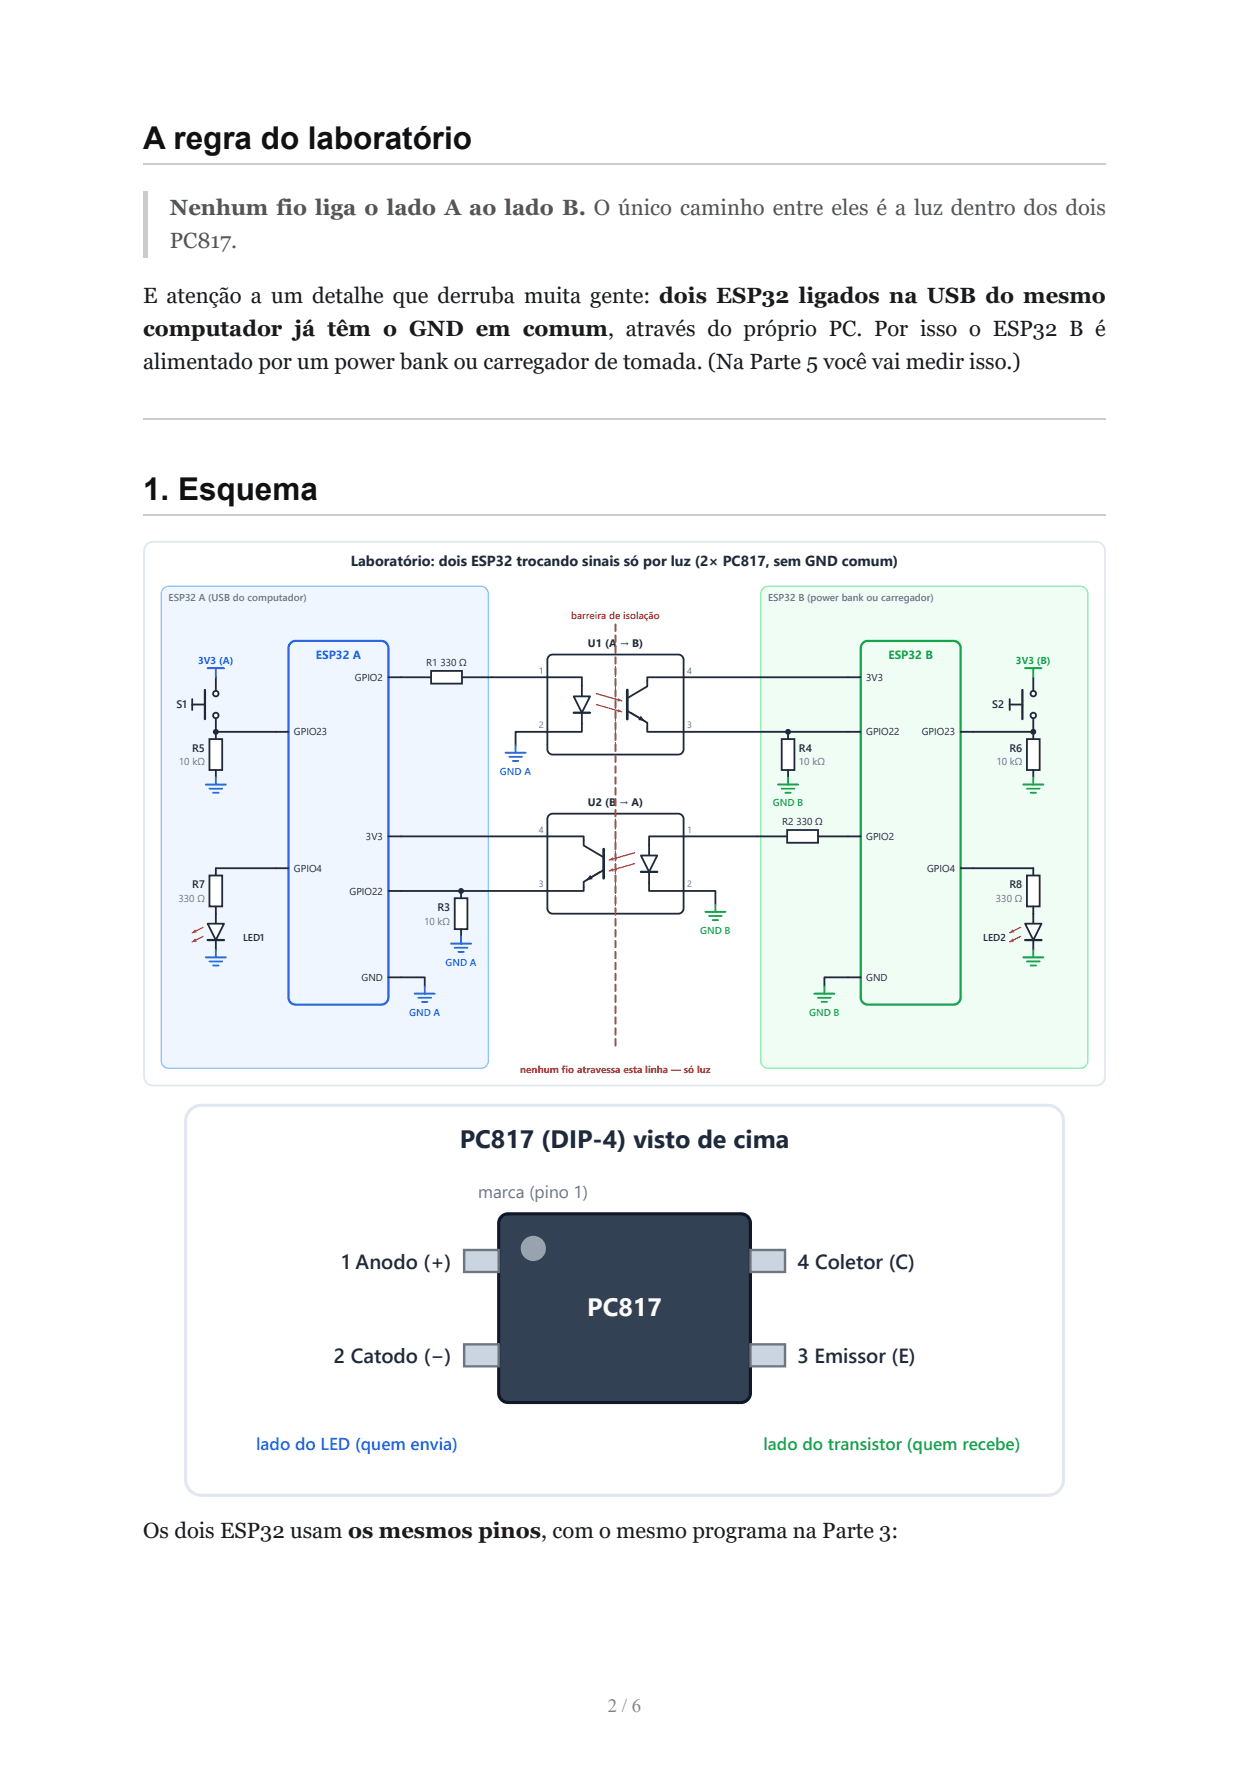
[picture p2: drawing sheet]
<svg xmlns="http://www.w3.org/2000/svg" width="210mm" height="297mm" viewBox="0 0 210 297" stroke-linecap="round" stroke-linejoin="round" font-family="sans-serif">
<path d="M24.1 27.6h161.9" fill="none" stroke="#ccc" stroke-width=".26"/>
<path d="M24.1 32.3h.8v11.1h-.8z" fill="#ccc"/>
<path d="M24.1 70.5h161.9M24.1 86.7h161.9" fill="none" stroke="#ccc" stroke-width=".26"/>
<path d="M24.7 91.6l.5-.3 .6-.1h158.5a1.53 1.53 0 0 1 1.5 1.5v88.4a1.53 1.53 0 0 1-1.5 1.6h-158.5a1.53 1.53 0 0 1-1.6-1.6v-88.4l.1-.6z" fill="#fff"/>
<path d="M24.7 91.6l.5-.3 .6-.1h158.5a1.53 1.53 0 0 1 1.5 1.5v88.4a1.53 1.53 0 0 1-1.5 1.6h-158.5a1.53 1.53 0 0 1-1.6-1.6v-88.4l.1-.6z" fill="none" stroke="#e2e8f0" stroke-width=".31"/>
<path d="M27.5 99l.4-.2 .5-.1h52.5a1.22 1.22 0 0 1 1.2 1.2v78.6a1.22 1.22 0 0 1-1.2 1.3h-52.5a1.22 1.22 0 0 1-1.3-1.3v-78.6l.1-.5z" fill="#eff6ff"/>
<path d="M27.5 99l.4-.2 .5-.1h52.5a1.22 1.22 0 0 1 1.2 1.2v78.6a1.22 1.22 0 0 1-1.2 1.3h-52.5a1.22 1.22 0 0 1-1.3-1.3v-78.6l.1-.5z" fill="none" stroke="#93c5fd" stroke-width=".23"/>
<path d="M128.3 99l.4-.2 .5-.1h52.5a1.22 1.22 0 0 1 1.2 1.2v78.6a1.22 1.22 0 0 1-1.2 1.3h-52.5a1.22 1.22 0 0 1-1.2-1.3v-78.6v-.5z" fill="#f0fdf4"/>
<path d="M128.3 99l.4-.2 .5-.1h52.5a1.22 1.22 0 0 1 1.2 1.2v78.6a1.22 1.22 0 0 1-1.2 1.3h-52.5a1.22 1.22 0 0 1-1.2-1.3v-78.6v-.5z" fill="none" stroke="#86efac" stroke-width=".23"/>
<path d="M48.9 108.2l.4-.3 .4-.1h14.4a1.22 1.22 0 0 1 1.2 1.3v58.7a1.22 1.22 0 0 1-1.2 1.3h-14.4a1.22 1.22 0 0 1-1.2-1.3v-58.7l.1-.5z" fill="#eff6ff"/>
<path d="M48.9 108.2l.4-.3 .4-.1h14.4a1.22 1.22 0 0 1 1.2 1.3v58.7a1.22 1.22 0 0 1-1.2 1.3h-14.4a1.22 1.22 0 0 1-1.2-1.3v-58.7l.1-.5z" fill="none" stroke="#2563eb" stroke-width=".38"/>
<path d="M65.3 114h2.2M46.4 123.2h2.1M46.4 146.1h2.1M65.3 140.7h2.2M65.3 149.9h2.2M65.3 164.5h2.2" fill="none" stroke="#1e293b" stroke-width=".31"/>
<path d="M145.1 108.2l.4-.3 .5-.1h14.3a1.22 1.22 0 0 1 1.3 1.3v58.7a1.22 1.22 0 0 1-1.3 1.3h-14.3a1.22 1.22 0 0 1-1.2-1.3v-58.7l.1-.5z" fill="#f0fdf4"/>
<path d="M145.1 108.2l.4-.3 .5-.1h14.3a1.22 1.22 0 0 1 1.3 1.3v58.7a1.22 1.22 0 0 1-1.3 1.3h-14.3a1.22 1.22 0 0 1-1.2-1.3v-58.7l.1-.5z" fill="none" stroke="#16a34a" stroke-width=".38"/>
<path d="M142.6 114h2.2M142.6 123.2h2.2M161.6 123.2h2.1M142.6 140.7h2.2M161.6 146.1h2.1M142.6 164.5h2.2" fill="none" stroke="#1e293b" stroke-width=".31"/>
<path d="M92.3 110.4l.7-.3h21.1a.92 .92 0 0 1 .9 1v15a.92 .92 0 0 1-.9 .9h-21.1a.92 .92 0 0 1-.9-.9v-15z" fill="#fff"/>
<path d="M92.1 114h5.8v3.2M92.3 110.4l.7-.3h21.1a.92 .92 0 0 1 .9 1v15a.92 .92 0 0 1-.9 .9h-21.1a.92 .92 0 0 1-.9-.9v-15zM97.9 119.9v1.9" fill="none" stroke="#1e293b" stroke-width=".31"/>
<path d="M96.5 117.2h2.7l-1.3 2.7z" fill="#fff"/>
<path d="M96.5 117.2h2.7l-1.3 2.7zM97.9 121.8v1.4h-5.8" fill="none" stroke="#1e293b" stroke-width=".31"/>
<path d="M96.5 119.9h2.7" fill="none" stroke="#1e293b" stroke-width=".38"/>
<path d="M100.3 116.7l4.3 1.2" fill="none" stroke="#ea580c" stroke-width=".21"/>
<path d="M104 117.5l.6 .4-.8 .1z" fill="#ea580c"/>
<path d="M100.3 118.6l4.3 1.2" fill="none" stroke="#ea580c" stroke-width=".21"/>
<path d="M104 119.3l.6 .5-.8 .1z" fill="#ea580c"/>
<path d="M105.5 116.1v4.9" fill="none" stroke="#1e293b" stroke-width=".46"/>
<path d="M105.5 119.6l3.4 2v.9M108.9 114.6v.9l-3.4 2" fill="none" stroke="#1e293b" stroke-width=".31"/>
<path d="M106.1 119.9l2.3 1.4" fill="none" stroke="#1e293b" stroke-width=".24"/>
<path d="M107.8 120.4l.6 .9-1.1-.1z" fill="#1e293b"/>
<path d="M115 114h-6.1v.6M108.9 122.5v.7h6.1" fill="none" stroke="#1e293b" stroke-width=".31"/>
<path d="M103.4 111l.2 .1-.1 .7zM103.4 112.1h.2l-.1 .7zM103.4 113.1l.2 .1-.1 .7zM103.4 114.2l.2 .1-.1 .7zM103.4 115.3h.2l-.1 .8zM103.4 116.4h.2l-.1 .7zM103.4 117.4l.2 .1-.1 .7zM103.4 118.5l.2 .1-.1 .7zM103.4 119.6h.2l-.1 .7zM103.4 120.6l.2 .1-.1 .7zM103.4 121.7l.2 .1-.1 .7zM103.4 122.8h.2l-.1 .7zM103.4 123.9h.2l-.1 .7zM103.4 124.9l.2 .1-.1 .7z" fill="#dc2626"/>
<path d="M92.3 137.2l.7-.3h21.1a.92 .92 0 0 1 .9 .9v15a.92 .92 0 0 1-.9 1h-21.1a.92 .92 0 0 1-.9-1v-15z" fill="#fff"/>
<path d="M92.3 137.2l.7-.3h21.1a.92 .92 0 0 1 .9 .9v15a.92 .92 0 0 1-.9 1h-21.1a.92 .92 0 0 1-.9-1v-15zM109.2 146.7v1.9M115 140.7h-5.8v3.3" fill="none" stroke="#1e293b" stroke-width=".31"/>
<path d="M107.8 144h2.7l-1.3 2.7z" fill="#fff"/>
<path d="M107.8 144h2.7l-1.3 2.7zM109.2 148.6v1.3h5.8" fill="none" stroke="#1e293b" stroke-width=".31"/>
<path d="M107.8 146.7h2.7" fill="none" stroke="#1e293b" stroke-width=".38"/>
<path d="M106.7 143.5l-4.3 1.2" fill="none" stroke="#ea580c" stroke-width=".21"/>
<path d="M102.4 144.7l.6-.4 .2 .5z" fill="#ea580c"/>
<path d="M106.7 145.3l-4.3 1.3" fill="none" stroke="#ea580c" stroke-width=".21"/>
<path d="M102.4 146.6l.6-.5 .2 .6z" fill="#ea580c"/>
<path d="M101.5 142.9v4.9" fill="none" stroke="#1e293b" stroke-width=".46"/>
<path d="M98.2 141.4v.9l3.3 2M101.5 146.4l-3.3 2v.9" fill="none" stroke="#1e293b" stroke-width=".31"/>
<path d="M100.9 146.7l-2.3 1.4" fill="none" stroke="#1e293b" stroke-width=".24"/>
<path d="M99.2 147.2l.5 .7-1.1 .2z" fill="#1e293b"/>
<path d="M92.1 140.7h6.1v.7M98.2 149.3v.6h-6.1" fill="none" stroke="#1e293b" stroke-width=".31"/>
<path d="M103.4 137.8h.2l-.1 .7zM103.4 138.8l.2 .1-.1 .7zM103.4 139.9l.2 .1-.1 .7zM103.4 141l.2 .1-.1 .7zM103.4 142.1h.2l-.1 .7zM103.4 143.1l.2 .1-.1 .7zM103.4 144.2l.2 .1-.1 .7zM103.4 145.3h.2l-.1 .7zM103.4 146.3l.2 .1-.1 .7zM103.4 147.4l.2 .1-.1 .7zM103.4 148.5l.2 .1-.1 .7zM103.4 149.6h.2l-.1 .7zM103.4 150.6l.2 .1-.1 .7zM103.4 151.7l.2 .1-.1 .7z" fill="#dc2626"/>
<path d="M67.5 114h5" fill="none" stroke="#1e293b" stroke-width=".31"/>
<path d="M72.5 112.9h5.2v2.1h-5.2z" fill="#fff"/>
<path d="M72.5 112.9h5.2v2.1h-5.2zM77.7 114h14.4M92.1 123.2h-5.4v2.2M67.5 140.7h24.6M67.5 149.9h24.6" fill="none" stroke="#1e293b" stroke-width=".31"/>
<path d="M85.6 127.4h2.2M86.3 128h.9M86.7 125.4v1.3" fill="none" stroke="#2563eb" stroke-width=".31"/>
<path d="M85 126.7h3.4" fill="none" stroke="#2563eb" stroke-width=".34"/>
<circle cx="77.5" cy="149.9" r=".49" fill="#1e293b"/>
<path d="M77.5 149.9v1.3" fill="none" stroke="#1e293b" stroke-width=".31"/>
<path d="M76.5 151.2h2.1v5.2h-2.1z" fill="#fff"/>
<path d="M36.3 123.2h10.1M76.5 151.2h2.1v5.2h-2.1zM77.5 156.4v1.2M67.5 164.5h3.9v1.5" fill="none" stroke="#1e293b" stroke-width=".31"/>
<path d="M76.5 159.5h2.1M77.5 157.6v1.2M70.4 167.9h2.1M71 168.6h.9M71.4 166v1.2M77.1 160.2h.9" fill="none" stroke="#2563eb" stroke-width=".31"/>
<path d="M75.9 158.8h3.3M69.8 167.2h3.3" fill="none" stroke="#2563eb" stroke-width=".34"/>
<circle cx="36.3" cy="123.2" r=".49" fill="#1e293b"/>
<path d="M36.3 114v2.7M36.3 120.4v2.8" fill="none" stroke="#1e293b" stroke-width=".31"/>
<circle cx="36.3" cy="116.7" r=".46" fill="#fff"/>
<circle cx="36.3" cy="116.7" r=".46" fill="none" stroke="#1e293b" stroke-width=".31"/>
<circle cx="36.3" cy="120.4" r=".46" fill="#fff"/>
<g fill="none" stroke="#1e293b" stroke-width=".31">
<path d="M32.3 118.6h2.2M32.3 117.6v1.9M36.3 123.2v1.2"/>
<circle cx="36.3" cy="120.4" r=".46"/>
</g>
<path d="M34.5 116.1v4.9" fill="none" stroke="#1e293b" stroke-width=".38"/>
<path d="M36.3 112.4v1.6" fill="none" stroke="#2563eb" stroke-width=".31"/>
<path d="M34.9 112.4h2.8" fill="none" stroke="#2563eb" stroke-width=".34"/>
<path d="M35.2 124.4h2.2v5.2h-2.2z" fill="#fff"/>
<path d="M35.2 124.4h2.2v5.2h-2.2zM36.3 129.6v1.2M46.4 146.1h-10.1v1.2" fill="none" stroke="#1e293b" stroke-width=".31"/>
<path d="M35.2 132.7h2.2M35.8 133.4h1M36.3 130.8v1.2" fill="none" stroke="#2563eb" stroke-width=".31"/>
<path d="M34.6 132h3.4" fill="none" stroke="#2563eb" stroke-width=".34"/>
<path d="M35.2 147.3h2.2v5.2h-2.2z" fill="#fff"/>
<path d="M35.2 147.3h2.2v5.2h-2.2zM36.3 152.5v2.9M36.3 158.2v1.7" fill="none" stroke="#1e293b" stroke-width=".31"/>
<path d="M34.9 155.4h2.8l-1.4 2.8z" fill="#fff"/>
<path d="M34.9 155.4h2.8l-1.4 2.8z" fill="none" stroke="#1e293b" stroke-width=".31"/>
<path d="M34.9 158.2h2.8" fill="none" stroke="#1e293b" stroke-width=".38"/>
<path d="M34.2 156l-1.9 1" fill="none" stroke="#ea580c" stroke-width=".21"/>
<path d="M32.8 156.4l.3 .5-.8 .1z" fill="#ea580c"/>
<path d="M34.2 157.6l-1.9 .9" fill="none" stroke="#ea580c" stroke-width=".21"/>
<path d="M32.8 157.9l.3 .6h-.8z" fill="#ea580c"/>
<path d="M36.3 159.9v1.2M35.2 161.8h2.2M35.8 162.5h1" fill="none" stroke="#2563eb" stroke-width=".31"/>
<path d="M34.6 161.1h3.4" fill="none" stroke="#2563eb" stroke-width=".34"/>
<path d="M115 114h27.6M115 123.2h27.6" fill="none" stroke="#1e293b" stroke-width=".31"/>
<circle cx="132.5" cy="123.2" r=".49" fill="#1e293b"/>
<path d="M132.5 123.2v1.2" fill="none" stroke="#1e293b" stroke-width=".31"/>
<path d="M131.5 124.4h2.1v5.2h-2.1z" fill="#fff"/>
<path d="M131.5 124.4h2.1v5.2h-2.1zM132.5 129.6v1.2M115 140.7h17.4" fill="none" stroke="#1e293b" stroke-width=".31"/>
<path d="M131.5 132.7h2.1M132.1 133.4h.9M132.5 130.8v1.2" fill="none" stroke="#16a34a" stroke-width=".31"/>
<path d="M130.9 132h3.3" fill="none" stroke="#16a34a" stroke-width=".34"/>
<path d="M132.4 139.7h5.2v2.1h-5.2z" fill="#fff"/>
<path d="M132.4 139.7h5.2v2.1h-5.2zM163.7 123.2h10.1M115 149.9h5.3v2.3M137.6 140.7h5M142.6 164.5h-4v1.5" fill="none" stroke="#1e293b" stroke-width=".31"/>
<path d="M119.2 154.1h2.2M119.9 154.8h.9M120.3 152.2v1.2M137.6 167.9h2.1M138.2 168.6h.9M138.6 166v1.2" fill="none" stroke="#16a34a" stroke-width=".31"/>
<path d="M118.6 153.4h3.4M137 167.2h3.3" fill="none" stroke="#16a34a" stroke-width=".34"/>
<circle cx="173.8" cy="123.2" r=".49" fill="#1e293b"/>
<path d="M173.8 114v2.7M173.8 120.4v2.8" fill="none" stroke="#1e293b" stroke-width=".31"/>
<circle cx="173.8" cy="116.7" r=".46" fill="#fff"/>
<circle cx="173.8" cy="116.7" r=".46" fill="none" stroke="#1e293b" stroke-width=".31"/>
<circle cx="173.8" cy="120.4" r=".46" fill="#fff"/>
<g fill="none" stroke="#1e293b" stroke-width=".31">
<path d="M169.8 118.6h2.1M169.8 117.6v1.9M173.8 123.2v1.2"/>
<circle cx="173.8" cy="120.4" r=".46"/>
</g>
<path d="M171.9 116.1v4.9" fill="none" stroke="#1e293b" stroke-width=".38"/>
<path d="M173.8 112.4v1.6" fill="none" stroke="#16a34a" stroke-width=".31"/>
<path d="M172.4 112.4h2.8" fill="none" stroke="#16a34a" stroke-width=".34"/>
<path d="M172.7 124.4h2.2v5.2h-2.2z" fill="#fff"/>
<path d="M172.7 124.4h2.2v5.2h-2.2zM173.8 129.6v1.2M163.7 146.1h10.1v1.2" fill="none" stroke="#1e293b" stroke-width=".31"/>
<path d="M172.7 132.7h2.2M173.3 133.4h.9M173.8 130.8v1.2" fill="none" stroke="#16a34a" stroke-width=".31"/>
<path d="M172.1 132h3.4" fill="none" stroke="#16a34a" stroke-width=".34"/>
<path d="M172.7 147.3h2.2v5.2h-2.2z" fill="#fff"/>
<path d="M172.7 147.3h2.2v5.2h-2.2zM173.8 152.5v2.9M173.8 158.2v1.7" fill="none" stroke="#1e293b" stroke-width=".31"/>
<path d="M172.4 155.4h2.8l-1.4 2.8z" fill="#fff"/>
<path d="M172.4 155.4h2.8l-1.4 2.8z" fill="none" stroke="#1e293b" stroke-width=".31"/>
<path d="M172.4 158.2h2.8" fill="none" stroke="#1e293b" stroke-width=".38"/>
<path d="M171.6 156l-1.8 1" fill="none" stroke="#ea580c" stroke-width=".21"/>
<path d="M170.3 156.4l.3 .5-.8 .1z" fill="#ea580c"/>
<path d="M171.6 157.6l-1.8 .9" fill="none" stroke="#ea580c" stroke-width=".21"/>
<path d="M170.3 157.9l.3 .6h-.8z" fill="#ea580c"/>
<path d="M173.8 159.9v1.2M172.7 161.8h2.2M173.3 162.5h.9" fill="none" stroke="#16a34a" stroke-width=".31"/>
<path d="M172.1 161.1h3.4" fill="none" stroke="#16a34a" stroke-width=".34"/>
<path d="M103.4 105h.3v1.2a.15 .15 0 0 1-.2 .1 .15 .15 0 0 1-.1-.1zM103.4 106.8l.3 .1v1.1a.15 .15 0 0 1-.2 .2 .15 .15 0 0 1-.1-.2zM103.4 108.7h.3v1.1a.15 .15 0 0 1-.2 .2 .15 .15 0 0 1-.1-.2zM103.4 110.5h.3v1.2a.15 .15 0 0 1-.2 .1 .15 .15 0 0 1-.1-.1zM103.4 112.3l.3 .1v1.1a.15 .15 0 0 1-.2 .2 .15 .15 0 0 1-.1-.2zM103.4 114.2h.3v1.1a.15 .15 0 0 1-.2 .2 .15 .15 0 0 1-.1-.2zM103.4 116l.3 .1v1.1a.15 .15 0 0 1-.2 .1 .15 .15 0 0 1-.1-.1zM103.4 117.8l.3 .1v1.1a.15 .15 0 0 1-.2 .2 .15 .15 0 0 1-.1-.2zM103.4 119.7h.3v1.2a.15 .15 0 0 1-.2 .1 .15 .15 0 0 1-.1-.1zM103.4 121.5l.3 .1v1.1a.15 .15 0 0 1-.2 .1 .15 .15 0 0 1-.1-.1zM103.4 123.3l.3 .1v1.1a.15 .15 0 0 1-.2 .2 .15 .15 0 0 1-.1-.2zM103.4 125.2h.3v1.2a.15 .15 0 0 1-.2 .1 .15 .15 0 0 1-.1-.1zM103.4 127l.3 .1v1.1a.15 .15 0 0 1-.2 .2 .15 .15 0 0 1-.1-.2zM103.4 128.9h.3v1.1a.15 .15 0 0 1-.2 .2 .15 .15 0 0 1-.1-.2zM103.4 130.7h.3v1.2a.15 .15 0 0 1-.2 .1 .15 .15 0 0 1-.1-.1zM103.4 132.5l.3 .1v1.1a.15 .15 0 0 1-.2 .2 .15 .15 0 0 1-.1-.2zM103.4 134.4h.3v1.1a.15 .15 0 0 1-.2 .2 .15 .15 0 0 1-.1-.2zM103.4 136.2l.3 .1v1.1a.15 .15 0 0 1-.2 .1 .15 .15 0 0 1-.1-.1zM103.4 138l.3 .1v1.1a.15 .15 0 0 1-.2 .2 .15 .15 0 0 1-.1-.2zM103.4 139.9h.3v1.2a.15 .15 0 0 1-.2 .1 .15 .15 0 0 1-.1-.1zM103.4 141.7l.3 .1v1.1a.15 .15 0 0 1-.2 .1 .15 .15 0 0 1-.1-.1zM103.4 143.5l.3 .1v1.1a.15 .15 0 0 1-.2 .2 .15 .15 0 0 1-.1-.2zM103.4 145.4h.3v1.2a.15 .15 0 0 1-.2 .1 .15 .15 0 0 1-.1-.1zM103.4 147.2l.3 .1v1.1a.15 .15 0 0 1-.2 .2 .15 .15 0 0 1-.1-.2zM103.4 149.1h.3v1.1a.15 .15 0 0 1-.2 .2 .15 .15 0 0 1-.1-.2zM103.4 150.9h.3v1.2a.15 .15 0 0 1-.2 .1 .15 .15 0 0 1-.1-.1zM103.4 152.7l.3 .1v1.1a.15 .15 0 0 1-.2 .2 .15 .15 0 0 1-.1-.2zM103.4 154.6h.3v1.1a.15 .15 0 0 1-.2 .2 .15 .15 0 0 1-.1-.2zM103.4 156.4h.3v1.2a.15 .15 0 0 1-.2 .1 .15 .15 0 0 1-.1-.1zM103.4 158.2l.3 .1v1.1a.15 .15 0 0 1-.2 .2 .15 .15 0 0 1-.1-.2zM103.4 160.1h.3v1.2a.15 .15 0 0 1-.2 .1 .15 .15 0 0 1-.1-.1zM103.4 161.9l.3 .1v1.1a.15 .15 0 0 1-.2 .1 .15 .15 0 0 1-.1-.1zM103.4 163.7l.3 .1v1.1a.15 .15 0 0 1-.2 .2 .15 .15 0 0 1-.1-.2zM103.4 165.6h.3v1.2a.15 .15 0 0 1-.2 .1 .15 .15 0 0 1-.1-.1zM103.4 167.4l.3 .1v1.1a.15 .15 0 0 1-.2 .1 .15 .15 0 0 1-.1-.1zM103.4 169.3h.3v1.1a.15 .15 0 0 1-.2 .2 .15 .15 0 0 1-.1-.2zM103.4 171.1h.3v1.2a.15 .15 0 0 1-.2 .1 .15 .15 0 0 1-.1-.1zM103.4 172.9l.3 .1v1.1a.15 .15 0 0 1-.2 .2 .15 .15 0 0 1-.1-.2zM103.4 174.8h.3v1.1a.15 .15 0 0 1-.2 .2 .15 .15 0 0 1-.1-.2z" fill="#dc2626"/>
<path d="M32 186.8l.9-.6 1-.2h142.3a2.65 2.65 0 0 1 2.7 2.6v60.4a2.65 2.65 0 0 1-2.7 2.6h-142.3a2.65 2.65 0 0 1-2.7-2.6v-60.4l.2-1z" fill="#fff"/>
<path d="M32 186.8l.9-.6 1-.2h142.3a2.65 2.65 0 0 1 2.7 2.6v60.4a2.65 2.65 0 0 1-2.7 2.6h-142.3a2.65 2.65 0 0 1-2.7-2.6v-60.4l.2-1z" fill="none" stroke="#e2e8f0" stroke-width=".53"/>
<path d="M84.3 204.7l.6-.3 .6-.1h39.1a1.59 1.59 0 0 1 1.6 1.5v28.6a1.59 1.59 0 0 1-1.6 1.6h-39.1a1.59 1.59 0 0 1-1.6-1.6v-28.6l.1-.6z" fill="#334155"/>
<path d="M84.3 204.7l.6-.3 .6-.1h39.1a1.59 1.59 0 0 1 1.6 1.5v28.6a1.59 1.59 0 0 1-1.6 1.6h-39.1a1.59 1.59 0 0 1-1.6-1.6v-28.6l.1-.6z" fill="none" stroke="#0f172a" stroke-width=".53"/>
<circle cx="89.7" cy="210.1" r="1.85" fill="#94a3b8"/>
<circle cx="89.7" cy="210.1" r="1.85" fill="none" stroke="#94a3b8" stroke-width=".53"/>
<path d="M78.1 210.3h5.8v3.7h-5.8z" fill="#cbd5e1"/>
<path d="M78.1 210.3h5.8v3.7h-5.8z" fill="none" stroke="#64748b" stroke-width=".4"/>
<path d="M78.1 226.2h5.8v3.7h-5.8z" fill="#cbd5e1"/>
<path d="M78.1 226.2h5.8v3.7h-5.8z" fill="none" stroke="#64748b" stroke-width=".4"/>
<path d="M126.2 226.2h5.8v3.7h-5.8z" fill="#cbd5e1"/>
<path d="M126.2 226.2h5.8v3.7h-5.8z" fill="none" stroke="#64748b" stroke-width=".4"/>
<path d="M126.2 210.3h5.8v3.7h-5.8z" fill="#cbd5e1"/>
<path d="M126.2 210.3h5.8v3.7h-5.8z" fill="none" stroke="#64748b" stroke-width=".4"/>
<g font-size="5.3" fill="#111">
<text x="24.1" y="25.1">A regra do laboratório</text>
<text x="24.1" y="84.1">1. Esquema</text>
</g>
<text font-size="4.2" fill="#1e293b" x="77.3" y="193.1">PC817 (DIP-4) visto de cima</text>
<text font-size="4.2" fill="#f8fafc" x="98.8" y="221.5">PC817</text>
<g font-size="3.7" fill="#555">
<text x="28.6" y="36.2">Nenhum fio liga o lado A ao lado B. O único caminho entre eles é a luz dentro dos dois</text>
<text x="28.6" y="41.8">PC817.</text>
</g>
<g font-size="3.7" fill="#1a1a1a">
<text x="24.1" y="51.1">E atenção a um detalhe que derruba muita gente: dois ESP32 ligados na USB do mesmo</text>
<text x="24.1" y="56.6">computador já têm o GND em comum, através do próprio PC. Por isso o ESP32 B é</text>
<text x="24.1" y="62.2">alimentado por um power bank ou carregador de tomada. (Na Parte 5 você vai medir isso.)</text>
<text x="24.1" y="258.8">Os dois ESP32 usam os mesmos pinos, com o mesmo programa na Parte 3:</text>
</g>
<g font-size="3.4" fill="#1e293b">
<text x="57.5" y="213.5">1 Anodo (+)</text>
<text x="134.1" y="213.5">4 Coletor (C)</text>
<text x="56.1" y="229.4">2 Catodo (−)</text>
<text x="134.1" y="229.4">3 Emissor (E)</text>
</g>
<text font-size="3.2" fill="#888" x="102.2" y="288.1">2 / 6</text>
<text font-size="2.9" fill="#64748b" x="80.4" y="201.6">marca (pino 1)</text>
<text font-size="2.9" fill="#2563eb" x="43.1" y="243.9">lado do LED (quem envia)</text>
<text font-size="2.9" fill="#16a34a" x="128.4" y="243.9">lado do transistor (quem recebe)</text>
<text font-size="2.4" fill="#1e293b" x="59" y="95.3">Laboratório: dois ESP32 trocando sinais só por luz (2× PC817, sem GND comum)</text>
<text font-size="2" fill="#2563eb" x="53.1" y="110.9">ESP32 A</text>
<text font-size="2" fill="#16a34a" x="149.4" y="110.9">ESP32 B</text>
<g font-size="1.8" fill="#1e293b">
<text x="98.9" y="108.9">U1 (A → B)</text>
<text x="29.7" y="119.2">S1</text>
<text x="166.9" y="119.2">S2</text>
<text x="32.3" y="126.5">R5</text>
<text x="134.4" y="126.5">R4</text>
<text x="169.8" y="126.5">R6</text>
<text x="98.9" y="135.7">U2 (B → A)</text>
<text x="32.3" y="149.5">R7</text>
<text x="169.8" y="149.5">R8</text>
<text x="73.6" y="153.3">R3</text>
</g>
<g font-size="1.7" fill="#64748b">
<text x="28.4" y="101.1">ESP32 A (USB do computador)</text>
<text x="129.2" y="101.1">ESP32 B (power bank ou carregador)</text>
<text x="30.1" y="128.8">10 kΩ</text>
<text x="134.4" y="128.8">10 kΩ</text>
<text x="167.6" y="128.8">10 kΩ</text>
<text x="30" y="151.8">330 Ω</text>
<text x="71.3" y="155.6">10 kΩ</text>
<text x="167.5" y="151.8">330 Ω</text>
</g>
<g font-size="1.7" fill="#dc2626">
<text x="96.1" y="104.2">barreira de isolação</text>
<text x="87.5" y="180.5">nenhum fio atravessa esta linha — só luz</text>
</g>
<g font-size="1.7" fill="#2563eb">
<text x="33.3" y="111.7">3V3 (A)</text>
<text x="84.1" y="130.3">GND A</text>
<text x="74.9" y="162.5">GND A</text>
<text x="68.8" y="170.9">GND A</text>
</g>
<g font-size="1.7" fill="#1e293b">
<text x="71.7" y="112.1">R1</text>
<text x="74.1" y="112.1">330 Ω</text>
<text x="59.7" y="114.6">GPIO2</text>
<text x="145.7" y="114.6">3V3</text>
<text x="49.4" y="123.8">GPIO23</text>
<text x="145.7" y="123.8">GPIO22</text>
<text x="155" y="123.8">GPIO23</text>
<text x="61.5" y="141.4">3V3</text>
<text x="131.6" y="138.9">R2</text>
<text x="133.9" y="138.9">330 Ω</text>
<text x="145.7" y="141.4">GPIO2</text>
<text x="49.4" y="146.7">GPIO4</text>
<text x="155.9" y="146.7">GPIO4</text>
<text x="58.8" y="150.5">GPIO22</text>
<text x="40.9" y="158.3">LED1</text>
<text x="165.4" y="158.3">LED2</text>
<text x="60.8" y="165.1">GND</text>
<text x="145.7" y="165.1">GND</text>
</g>
<g font-size="1.7" fill="#16a34a">
<text x="170.9" y="111.7">3V3 (B)</text>
<text x="130" y="135.7">GND B</text>
<text x="117.7" y="157.1">GND B</text>
<text x="136.1" y="170.9">GND B</text>
</g>
<g font-size="1.5" fill="#64748b">
<text x="90.6" y="113.4">1</text>
<text x="115.6" y="113.4">4</text>
<text x="90.6" y="122.5">2</text>
<text x="115.6" y="122.5">3</text>
<text x="90.6" y="140.1">4</text>
<text x="115.6" y="140.1">1</text>
<text x="90.6" y="149.3">3</text>
<text x="115.6" y="149.3">2</text>
</g>
</svg>
